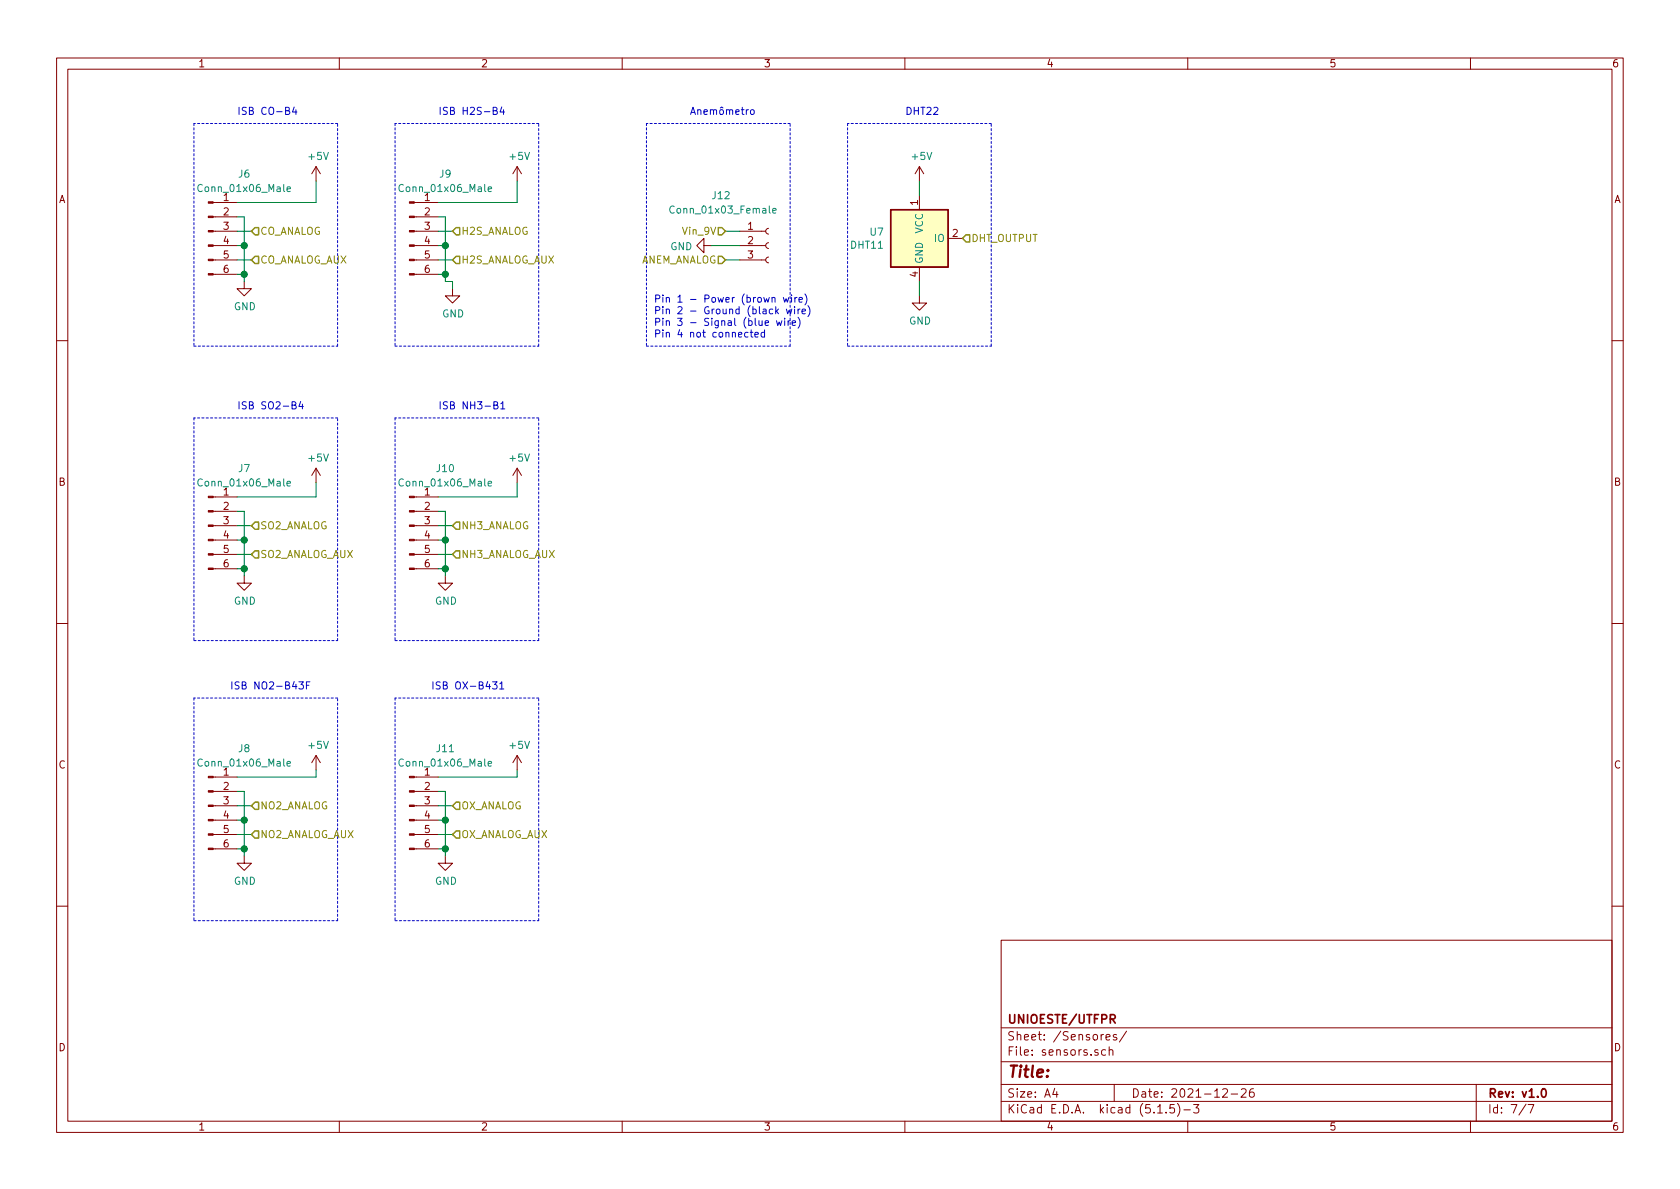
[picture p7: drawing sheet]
<svg xmlns="http://www.w3.org/2000/svg" width="297mm" height="210mm" viewBox="0 0 297 210" stroke-linecap="round" stroke-linejoin="round" font-family="sans-serif">
<g fill="none" stroke="#840000" stroke-width=".18">
<path d="M10 10.3h277v189.9h-277zM12 12.2h273v186.1h-273zM60 10.3v1.9M110 10.3v1.9M160 10.3v1.9M210 10.3v1.9M260 10.3v1.9M37.7 38.3h4.2M37.7 35.8h4.2M55.9 29.5l-.8 1.2M55.9 29.5v2.5M55.9 29.5l.7 1.2"/>
<path d="M73.3 38.3h4.2M73.3 35.8h4.2M91.4 29.5l-.7 1.2M91.4 29.5v2.5M91.4 29.5l.8 1.2M162.6 29.5v2.5M162.6 34.5v2.6M162.6 29.5l-.8 1.2M162.6 29.5l.7 1.2M37.7 48.5h4.2M37.7 46h4.2M37.7 43.4h4.2"/>
<path d="M37.7 40.9h4.2M43.2 49.8v1.2h1.2l-1.2 1.3-1.3-1.3h1.3M73.3 48.5h4.2M73.3 46h4.2M73.3 43.4h4.2M73.3 40.9h4.2M80 51v1.3h1.3l-1.3 1.3-1.3-1.3h1.3M124.5 43.4v-1.2l-1.3 1.2 1.3 1.3v-1.3h1.2M130.8 46h4.6M130.8 43.4h4.6M130.8 40.9h4.6M135.9 45.5l-.3 .1-.2 .3 .1 .4 .4 .2"/>
<path d="M135.9 42.9l-.3 .1-.2 .4 .1 .3 .4 .2M135.9 40.4l-.3 .1-.2 .3 .1 .4 .4 .2M162.6 52.3v1.3h1.2l-1.2 1.3-1.3-1.3h1.3M162.6 47.2v2.6M167.6 42.2h2.6M10 60.2h2M285 60.2h2M37.7 98h4.2M37.7 95.5h4.2M37.7 93h4.2M37.7 90.4h4.2M37.7 87.9h4.2"/>
<path d="M55.9 82.8v2.5M55.9 82.8l-.8 1.3M55.9 82.8l.7 1.3M73.3 98h4.2M73.3 95.5h4.2M73.3 93h4.2M73.3 90.4h4.2M73.3 87.9h4.2M91.4 82.8v2.5M91.4 82.8l-.7 1.3M91.4 82.8l.8 1.3M10 110.3h2"/>
<path d="M37.7 100.6h4.2M43.2 101.8v1.3h1.2l-1.2 1.3-1.3-1.3h1.3M73.3 100.6h4.2M78.7 101.8v1.3h1.3l-1.3 1.3-1.2-1.3h1.2M285 110.3h2M37.7 139.9h4.2M37.7 137.4h4.2M55.9 133.6v2.5M55.9 133.6l-.8 1.3M55.9 133.6l.7 1.3M73.3 139.9h4.2M73.3 137.4h4.2"/>
<path d="M91.4 133.6v2.5M91.4 133.6l-.7 1.3M91.4 133.6l.8 1.3M37.7 150.1h4.2M37.7 147.6h4.2M37.7 145h4.2M37.7 142.5h4.2M43.2 151.4v1.2h1.2l-1.2 1.3-1.3-1.3h1.3M73.3 150.1h4.2M73.3 147.6h4.2M73.3 145h4.2M73.3 142.5h4.2"/>
<path d="M78.7 151.4v1.2h1.3l-1.3 1.3-1.2-1.3h1.2M10 160.2h2M177 166.3h108v32h-108zM285 160.2h2M60 198.3v1.9M110 198.3v1.9M160 198.3v1.9M177 194.8h108M177 191.8h108M177 187.8h108M177 181.8h108M186.5 192.5l-.4 1h1"/>
<path d="M186.8 193v1M195.5 185.7l-.5-.1-.2 .3v.6l.2 .1 .5-.1M195.6 183.4l.7-.1-.1-.3-.4-.1-.2 .2v.7h.6M196.1 185.7h.1a.37 .37 0 0 1 .6 .1v.8M196.1 185.1v1.5M197 191.8v3M197.4 183a.37 .37 0 0 0-.6 .1l.1 .3 .5 .1 .1 .1-.2 .3-.5-.1M199.2 182.3l-1.3 2M204.7 196.8h.8M206.2 196.7v.1M207.6 195.3h-.7l-.1 .7 .2-.1 .5 .1 .2 .2-.1 .5-.2 .1-.6-.1M208.2 195.1a1.71 1.71 0 0 1 0 2.3"/>
<path d="M209.3 196.3h1.2M210 198.3v1.9M211 195.3h1l-.5 .6 .4 .1v.7l-.2 .1-.7-.1M216.2 192.7l.2-.2h.4l.2 .5-.9 1h.9M217.7 193.5h1.1M219.5 192.7l.2-.2h.3l.3 .2v.3v.2l-.9 .8h.9M221.6 192.5a.59 .59 0 0 0-.7 .7l.1 .7 .2 .1 .5-.1 .1-.5-.2-.2-.4-.1-.3 .3M260 198.3v1.9M261 191.8v6.5M269.8 195.2l-1.2 2M270.2 195.3h1l-.6 1.5"/>
</g>
<path d="M196.3 180.2l.7-.1 .2-.2-.1-.3-.2-.2h-.6v1.5M196.7 180.2l.5 .7M272.7 192.7l.2-.2a.81 .81 0 0 1 .6 .6 .81 .81 0 0 1-.3 .8l-.2 .1a.79 .79 0 0 1-.3-1.3z" fill="none" stroke="#840000" stroke-width=".3"/>
<g fill="#840000" stroke="#840000" stroke-width=".18">
<path d="M36.8 150h.9v.2h-.9z"/>
<path d="M36.8 147.4h.9v.3h-.9z"/>
<path d="M36.8 144.9h.9v.3h-.9z"/>
<path d="M36.8 142.4h.9v.2h-.9z"/>
<path d="M36.8 139.8h.9v.3h-.9z"/>
<path d="M36.8 137.3h.9v.2h-.9z"/>
<path d="M72.4 48.4h.9v.2h-.9z"/>
<path d="M72.4 45.8h.9v.3h-.9z"/>
<path d="M72.4 43.3h.9v.3h-.9z"/>
<path d="M72.4 40.8h.9v.2h-.9z"/>
<path d="M72.4 38.2h.9v.3h-.9z"/>
<path d="M72.4 35.7h.9v.2h-.9z"/>
<path d="M36.8 100.5h.9v.2h-.9z"/>
<path d="M36.8 97.9h.9v.3h-.9z"/>
<path d="M36.8 95.4h.9v.2h-.9z"/>
<path d="M36.8 92.8h.9v.3h-.9z"/>
<path d="M36.8 90.3h.9v.2h-.9z"/>
<path d="M36.8 87.8h.9v.2h-.9z"/>
<path d="M72.4 100.5h.9v.2h-.9z"/>
<path d="M72.4 97.9h.9v.3h-.9z"/>
<path d="M72.4 95.4h.9v.2h-.9z"/>
<path d="M72.4 92.8h.9v.3h-.9z"/>
<path d="M72.4 90.3h.9v.2h-.9z"/>
<path d="M72.4 87.8h.9v.2h-.9z"/>
<path d="M72.4 150h.9v.2h-.9z"/>
<path d="M72.4 147.4h.9v.3h-.9z"/>
<path d="M72.4 144.9h.9v.3h-.9z"/>
<path d="M72.4 142.4h.9v.2h-.9z"/>
<path d="M72.4 139.8h.9v.3h-.9z"/>
<path d="M72.4 137.3h.9v.2h-.9z"/>
<path d="M36.8 48.4h.9v.2h-.9z"/>
<path d="M36.8 45.8h.9v.3h-.9z"/>
<path d="M36.8 43.3h.9v.3h-.9z"/>
<path d="M36.8 40.8h.9v.2h-.9z"/>
<path d="M36.8 38.2h.9v.3h-.9z"/>
<path d="M36.8 35.7h.9v.2h-.9z"/>
</g>
<path d="M50.7 33.4l.7-.1-.1-.2-.4-.1-.2 .2 .1 .6h.5M86.3 33.4l.6-.1v-.2l-.4-.1-.2 .2 .1 .6h.5M119.2 36.5a.6 .6 0 0 0-.8 .5 .6 .6 0 0 0 .6 .7l.2-.1M136.6 37.3l.6-.1v-.3l-.4-.1-.2 .2 .1 .6h.5M50.7 85.5l.7-.1-.1-.2-.4-.1-.2 .2 .1 .6h.5M86.3 85.5l.6-.1v-.2l-.4-.1-.2 .2 .1 .6h.5M50.7 135l.7-.1-.1-.2-.4-.1-.2 .2 .1 .6h.5M86.3 135l.6-.1v-.2l-.4-.1-.2 .2 .1 .6h.5" fill="none" stroke="#008484" stroke-width=".18"/>
<path d="M157.5 37.1h10.1v10.1h-10.1z" fill="#ffffc2" stroke="#ffffc2" stroke-width=".18"/>
<path d="M157.5 37.1h10.1v10.1h-10.1z" fill="none" stroke="#840000" stroke-width=".25"/>
<g fill="none" stroke="#0000c2" stroke-width=".18" stroke-dasharray=".4 .4">
<path d="M34.3 21.8v39.4M59.7 21.8h-25.4M69.8 21.8v39.4M95.2 21.8h-25.4M114.3 21.8v39.4M139.7 21.8h-25.4M149.9 21.8v39.4M175.3 21.8h-25.4M34.3 61.2h25.4M34.3 73.9v39.4M59.7 61.2v-39.4M59.7 73.9h-25.4"/>
<path d="M69.8 73.9v39.4M69.8 61.2h25.4M95.2 73.9h-25.4M95.2 61.2v-39.4M114.3 61.2h25.4M139.7 61.2v-39.4M149.9 61.2h25.4M175.3 61.2v-39.4M34.3 113.3h25.4M59.7 113.3v-39.4M69.8 113.3h25.4M95.2 113.3v-39.4"/>
<path d="M34.3 123.4v39.4M59.7 123.4h-25.4M69.8 123.4v39.4M95.2 123.4h-25.4M34.3 162.8h25.4M59.7 162.8v-39.4M69.8 162.8h25.4M95.2 162.8v-39.4"/>
</g>
<g fill="none" stroke="#008400" stroke-width=".18">
<path d="M41.9 38.3h1.3v11.5M55.9 32v3.8h-14M77.5 38.3h1.2v11.5h1.3v1.2M91.4 32v3.8h-13.9M162.6 32v2.5M41.9 48.5h1.3M41.9 43.4h1.3M41.9 46h2.5M41.9 40.9h2.5M77.5 48.5h1.2M77.5 43.4h1.2M77.5 46h2.5"/>
<path d="M77.5 40.9h2.5M125.7 43.4h5.1M128.3 46h2.5M128.3 40.9h2.5M162.6 49.8v2.5M41.9 90.4h1.3v11.4M41.9 95.5h1.3M41.9 98h2.5M41.9 93h2.5M55.9 85.3v2.6h-14M77.5 90.4h1.2v11.4M77.5 95.5h1.2"/>
<path d="M77.5 98h2.5M77.5 93h2.5M91.4 85.3v2.6h-13.9M41.9 100.6h1.3M77.5 100.6h1.2M41.9 139.9h1.3v11.5M55.9 136.1v1.3h-14M77.5 139.9h1.2v11.5M91.4 136.1v1.3h-13.9M41.9 145h1.3M41.9 150.1h1.3M41.9 147.6h2.5"/>
<path d="M41.9 142.5h2.5M77.5 145h1.2M77.5 150.1h1.2M77.5 147.6h2.5M77.5 142.5h2.5"/>
</g>
<g fill="none" stroke="#848400" stroke-width=".25">
<path d="M44.4 40.9l.7-.6h.6v1.2h-.6zM44.4 46l.7-.7h.6v1.3h-.6zM80 46l.6-.7h.7v1.3h-.7zM80 40.9l.6-.6h.7v1.2h-.7zM127 40.3h.6l.7 .6-.7 .6h-.6zM127 45.3h.6l.7 .7-.7 .6h-.6zM170.8 41.5h.6v1.3h-.6l-.6-.6zM45.1 97.4h.6v1.3h-.6l-.7-.7zM45.1 92.3h.6v1.3h-.6l-.7-.6zM80 93l.6-.7h.7v1.3h-.7zM80.6 97.4h.7v1.3h-.7l-.6-.7zM44.4 147.6l.7-.7h.6v1.3h-.6z"/>
<path d="M45.1 141.9h.6v1.2h-.6l-.7-.6zM80.6 141.9h.7v1.2h-.7l-.6-.6zM80.6 146.9h.7v1.3h-.7l-.6-.6z"/>
</g>
<g fill="none" stroke="#0000c2" stroke-width=".18">
<path d="M50.5 19.6l.6-.1v-.4l-.6-.1v1.2h.5l.2-.2v-.2l-.3-.2M52 18.9l-.3 .9h.8M52.3 19.4v.8M87.2 19.6l.6-.1 .1-.2-.1-.2-.6-.1v1.2h.5l.2-.1v-.3l-.3-.2M88.7 18.9l-.3 .9h.8M89 19.4v.8M132.7 19.5l.2-.1 .4 .1v.5l-.1 .2h-.3l-.2-.1zM132.3 58.8h-.4l-.3 .2 .2 .6h.5M132.6 58.8h.5M132.8 58.3v1.1l.3 .2M133.5 59.2l.6-.1-.1-.3h-.3l-.2 .1v.7h.5M135.2 58.8h-.4l-.2 .2 .1 .6h.5"/>
<path d="M135.2 58.3v1.3M135.3 57.1l.6-.1-.1-.2-.3-.1-.2 .2 .1 .6h.4M136.5 52.7l.2-.1h.3v.8M137.2 54.2v1.3M137.3 56.7l.2 .9 .3-.7 .2 .7 .3-.9M137.3 55l.3 .5M137.6 54.7l-.4 .4M138.5 52.6l.2 .8 .3-.6 .2 .6 .3-.8M138.7 56.3v.1M138.7 56.7v.9M139 54.7l.3 .8 .2-.6 .3 .6 .2-.8M139.3 56.7v.9"/>
<path d="M139.7 56.7l-.4 .2M140 52.2v.1M140 52.6v.8M140.1 57.1l.6-.1-.1-.2-.3-.1-.2 .2v.6h.5M140.5 54.2v.2M140.5 54.7v.8M140.5 52.6v.8M140.9 52.6l-.4 .2M141.1 56.1a1.47 1.47 0 0 1 0 1.9M141.1 54.7v.8M141.3 53l.6-.1-.1-.3h-.3l-.2 .2v.6h.5M141.5 54.7l-.4 .2"/>
<path d="M141.8 55.1l.6-.1v-.3h-.4l-.2 .1 .1 .6h.5M142.3 52a1.47 1.47 0 0 1 0 1.9M142.8 54a1.47 1.47 0 0 1 0 2M51.6 71.6h.6l.1-.2-.1-.2-.6-.2v1.3h.5l.2-.1 .1-.3-.3-.3M53.2 71l-.3 .9h.7M53.5 71.5v.8M87.3 71.6h.6v-.4l-.6-.2v1.3h.5l.3-.2v-.2l-.3-.3M88.5 71.4l.4-.4v1.3M88.5 72.3h.8M52.9 120.6h.7l-.4 .5 .4 .1v.5l-.2 .1-.5-.1M54.2 121.2h.4M54.8 120.6h-.6v1.2"/>
<path d="M87.1 120.6h.8l-.4 .5 .3 .1 .1 .4-.3 .2-.5-.1M88.4 120.9l.3-.3v1.2M88.4 121.8h.7"/>
</g>
<g fill="#008400" stroke="#008400" stroke-width=".25">
<circle cx="43.2" cy="100.6" r=".51"/>
<circle cx="43.2" cy="150.1" r=".51"/>
<circle cx="43.2" cy="145" r=".51"/>
<circle cx="78.7" cy="43.4" r=".51"/>
<circle cx="78.7" cy="145" r=".51"/>
<circle cx="43.2" cy="95.5" r=".51"/>
<circle cx="78.7" cy="150.1" r=".51"/>
<circle cx="78.7" cy="48.5" r=".51"/>
<circle cx="43.2" cy="43.4" r=".51"/>
<circle cx="43.2" cy="48.5" r=".51"/>
<circle cx="78.7" cy="95.5" r=".51"/>
<circle cx="78.7" cy="100.6" r=".51"/>
</g>
<text font-size="2.8" fill="#840000" x="178" y="190.5">Title:</text>
<g font-size="2.1" fill="#840000">
<text x="178" y="184">Sheet: /Sensores/</text>
<text x="178" y="181">UNIOESTE/UTFPR</text>
<text x="178" y="186.7">File: sensors.sch</text>
<text x="178" y="196.9">KiCad E.D.A. kicad (5.1.5)-3</text>
<text x="178" y="194.1">Size: A4</text>
<text x="200" y="194.1">Date: 2021-12-26</text>
<text x="263" y="194.1">Rev: v1.0</text>
<text x="263" y="196.9">Id: 7/7</text>
</g>
<g font-size="1.8" fill="#840000">
<text x="35" y="11.9">1</text>
<text x="85" y="11.9">2</text>
<text x="135" y="11.9">3</text>
<text x="185" y="11.9">4</text>
<text x="235" y="11.9">5</text>
<text x="285" y="11.9">6</text>
<text x="10.4" y="35.9">A</text>
<text x="285.4" y="35.9">A</text>
<text x="39.5" y="38.1">2</text>
<text x="39.5" y="40.6">3</text>
<text x="75.1" y="38.1">2</text>
<text x="75.1" y="40.6">3</text>
<text x="132.2" y="40.6">1</text>
<text x="162.3" y="36.3" transform="rotate(-90 162.3 36.3)">1</text>
<text x="168.4" y="41.9">2</text>
<text x="39.5" y="43.2">4</text>
<text x="39.5" y="45.7">5</text>
<text x="75.1" y="43.2">4</text>
<text x="75.1" y="45.7">5</text>
<text x="132.2" y="43.2">2</text>
<text x="132.2" y="45.7">3</text>
<text x="39.5" y="48.3">6</text>
<text x="75.1" y="48.3">6</text>
<text x="162.3" y="49" transform="rotate(-90 162.3 49)">4</text>
<text x="10.4" y="85.9">B</text>
<text x="285.4" y="85.9">B</text>
<text x="39.5" y="90.2">2</text>
<text x="39.5" y="92.7">3</text>
<text x="39.5" y="95.2">4</text>
<text x="75.1" y="90.2">2</text>
<text x="75.1" y="92.7">3</text>
<text x="75.1" y="95.2">4</text>
<text x="39.5" y="97.8">5</text>
<text x="39.5" y="100.3">6</text>
<text x="75.1" y="97.8">5</text>
<text x="75.1" y="100.3">6</text>
<text x="10.4" y="135.9">C</text>
<text x="285.4" y="135.9">C</text>
<text x="39.5" y="139.7">2</text>
<text x="39.5" y="142.2">3</text>
<text x="75.1" y="139.7">2</text>
<text x="75.1" y="142.2">3</text>
<text x="39.5" y="144.8">4</text>
<text x="39.5" y="147.3">5</text>
<text x="39.5" y="149.9">6</text>
<text x="75.1" y="144.8">4</text>
<text x="75.1" y="147.3">5</text>
<text x="75.1" y="149.9">6</text>
<text x="10.4" y="185.9">D</text>
<text x="285.4" y="185.9">D</text>
<text x="35" y="199.9">1</text>
<text x="85" y="199.9">2</text>
<text x="135" y="199.9">3</text>
<text x="185" y="199.9">4</text>
<text x="235" y="199.9">5</text>
<text x="285" y="199.9">6</text>
</g>
<g font-size="1.8" fill="#0000c2">
<text x="41.9" y="20.3">ISB CO-B4</text>
<text x="77.5" y="20.3">ISB H2S-B4</text>
<text x="121.9" y="20.3">Anemômetro</text>
<text x="160" y="20.3">DHT22</text>
<text x="115.6" y="53.5">Pin 1 - Power (brown wire)</text>
<text x="115.6" y="55.6">Pin 2 - Ground (black wire)</text>
<text x="115.6" y="57.6">Pin 3 - Signal (blue wire)</text>
<text x="115.6" y="59.7">Pin 4 not connected</text>
<text x="41.9" y="72.4">ISB SO2-B4</text>
<text x="77.5" y="72.4">ISB NH3-B1</text>
<text x="40.6" y="121.9">ISB NO2-B43F</text>
<text x="76.2" y="121.9">ISB OX-B431</text>
</g>
<g font-size="1.8" fill="#008484">
<text x="54.7" y="28.3">+5V</text>
<text x="90.2" y="28.3">+5V</text>
<text x="161.3" y="28.3">+5V</text>
<text x="35.5" y="34">Conn_01x06_Male</text>
<text x="39.5" y="35.6">1</text>
<text x="42.2" y="31.4">J6</text>
<text x="71.1" y="34">Conn_01x06_Male</text>
<text x="75.1" y="35.6">1</text>
<text x="77.8" y="31.4">J9</text>
<text x="126" y="35.2">J12</text>
<text x="119.1" y="37.8">Conn_01x03_Female</text>
<text x="153.9" y="41.7">U7</text>
<text x="163.2" y="41.3" transform="rotate(-90 163.2 41.3)">VCC</text>
<text x="118.5" y="44.2">GND</text>
<text x="150.5" y="44">DHT11</text>
<text x="163.2" y="46.7" transform="rotate(-90 163.2 46.7)">GND</text>
<text x="165.3" y="42.8">IO</text>
<text x="41.4" y="54.9">GND</text>
<text x="78.2" y="56.1">GND</text>
<text x="160.7" y="57.4">GND</text>
<text x="42.2" y="83.5">J7</text>
<text x="54.7" y="81.6">+5V</text>
<text x="77.3" y="83.5">J10</text>
<text x="90.2" y="81.6">+5V</text>
<text x="35.5" y="86">Conn_01x06_Male</text>
<text x="39.5" y="87.6">1</text>
<text x="71.1" y="86">Conn_01x06_Male</text>
<text x="75.1" y="87.6">1</text>
<text x="41.4" y="106.9">GND</text>
<text x="76.9" y="106.9">GND</text>
<text x="35.5" y="135.6">Conn_01x06_Male</text>
<text x="39.5" y="137.2">1</text>
<text x="42.2" y="133">J8</text>
<text x="54.7" y="132.4">+5V</text>
<text x="71.1" y="135.6">Conn_01x06_Male</text>
<text x="75.1" y="137.2">1</text>
<text x="77.3" y="133">J11</text>
<text x="90.2" y="132.4">+5V</text>
<text x="41.4" y="156.5">GND</text>
<text x="76.9" y="156.5">GND</text>
</g>
<g font-size="1.8" fill="#848400">
<text x="46" y="41.5">CO_ANALOG</text>
<text x="81.5" y="41.5">H2S_ANALOG</text>
<text x="120.9" y="41.5">Vin_9V</text>
<text x="46" y="46.6">CO_ANALOG_AUX</text>
<text x="81.5" y="46.6">H2S_ANALOG_AUX</text>
<text x="112.9" y="46.6">ANEM_ANALOG</text>
<text x="171.7" y="42.8">DHT_OUTPUT</text>
<text x="46" y="93.6">SO2_ANALOG</text>
<text x="81.5" y="93.6">NH3_ANALOG</text>
<text x="46" y="98.7">SO2_ANALOG_AUX</text>
<text x="81.5" y="98.7">NH3_ANALOG_AUX</text>
<text x="46" y="143.1">NO2_ANALOG</text>
<text x="81.5" y="143.1">OX_ANALOG</text>
<text x="46" y="148.2">NO2_ANALOG_AUX</text>
<text x="81.5" y="148.2">OX_ANALOG_AUX</text>
</g>
</svg>
